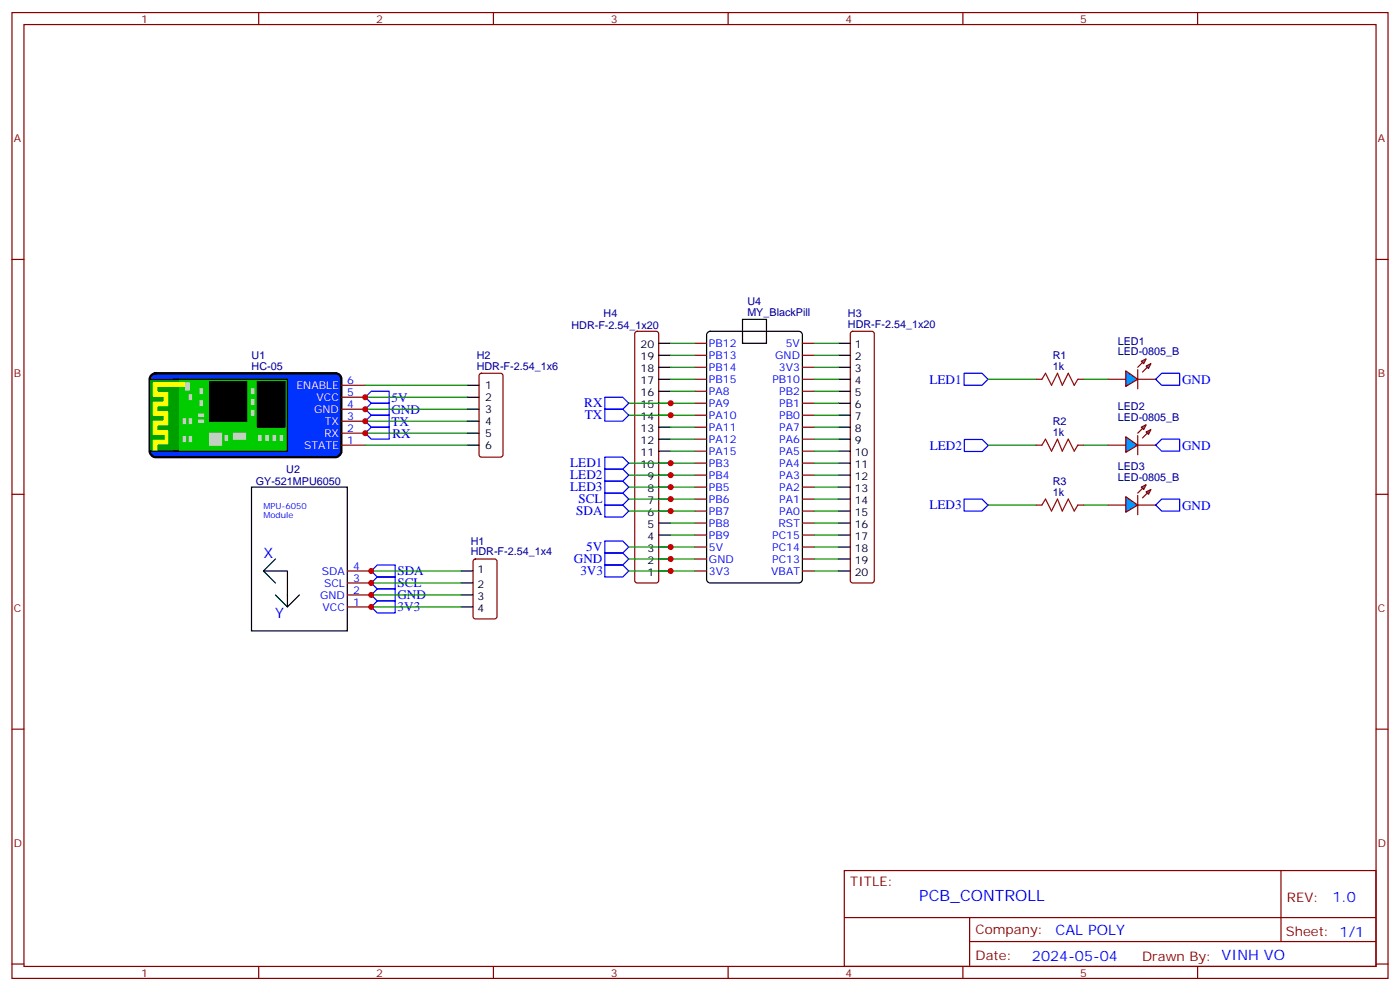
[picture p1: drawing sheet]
<svg xmlns="http://www.w3.org/2000/svg" width="412mm" height="292mm" viewBox="0 0 412 292" stroke-linecap="round" stroke-linejoin="round" font-family="sans-serif">
<g fill="none" stroke="#870000" stroke-width=".35">
<path d="M3.5 3.7h405.4v284.3h-405.4zM7.1 7.2h398.2v277.3h-398.2zM76.2 3.7v3.5M145.3 3.7v3.5M214.5 3.7v3.5M283.6 3.7v3.5M352.8 3.7v3.5M3.5 76.4h3.6M405.3 76.4h3.6M3.5 145.5h3.6M405.3 145.5h3.6M3.5 214.7h3.6"/>
<path d="M405.3 214.7h3.6M248.7 256.3h156.6v28.2h-156.6zM377.3 256.3v20.9M248.7 270.1h156.5M285.6 277.2h119.6M285.6 270.1v14.2M3.5 283.8h3.6M76.2 284.5v3.5M145.3 284.5v3.5M214.5 284.5v3.5M283.6 284.5v3.5M352.8 284.5v3.5"/>
<path d="M405.3 283.8h3.6"/>
</g>
<path d="M44.7 110.4l1.2-.5h52.9a1.76 1.76 0 0 1 1.7 1.8v21.1a1.89 1.89 0 0 1-1.7 1.8h-52.9a1.89 1.89 0 0 1-1.8-1.8v-21.1z" fill="#03f" stroke="#000" stroke-width=".71"/>
<path d="M100.5 113.4h7.1M100.5 116.9h7.1M100.5 120.5h7.1M100.5 124h7.1M100.5 127.5h7.1M100.5 131.1h7.1" fill="none" stroke="#870000" stroke-width=".35"/>
<path d="M44.1 111.7h40.6v21.1h-40.6z" fill="#090" stroke="#000" stroke-width=".35"/>
<path d="M52.9 111.7h31.8v21.1h-31.8z" fill="#0c0" stroke="#0c0" stroke-width=".35"/>
<g fill="#ccc" stroke="#ccc" stroke-width=".35">
<path d="M58.9 114.5h.7v1.4h-.7z"/>
<path d="M58.9 118h.7v1.4h-.7z"/>
<path d="M58.6 121.9h1.4v.7h-1.4z"/>
<path d="M58.6 123.6h1.4v.8h-1.4z"/>
<path d="M54.7 112.7h1v2.1h-1z"/>
<path d="M55.7 116.2h.7v1.5h-.7z"/>
<path d="M55.7 123.3h.7v1.4h-.7z"/>
<path d="M54 123.3h.7v1.4h-.7z"/>
<path d="M55.7 128.6h.7v1.4h-.7z"/>
<path d="M54 128.6h.7v1.4h-.7z"/>
<path d="M61.7 127.5h3.6v3.6h-3.6z"/>
<path d="M66.3 128.2h.7v1.4h-.7z"/>
<path d="M68.8 127.5h3.5v1.8h-3.5z"/>
<path d="M76.2 128.2h.7v1.4h-.7z"/>
<path d="M78.3 128.2h.7v1.4h-.7z"/>
<path d="M80.4 128.2h.7v1.4h-.7z"/>
<path d="M82.5 128.2h.8v1.4h-.8z"/>
<path d="M74.1 114.5h.7v1.4h-.7z"/>
<path d="M74.1 117.7h.7v1.4h-.7z"/>
<path d="M74.1 120.8h.7v1.4h-.7z"/>
</g>
<path d="M61.7 112.4h11v11.6h-11zM75.8 112.4h8.2v13.4h-8.2z" fill="#000" stroke="#000" stroke-width=".35"/>
<path d="M45.2 112.7h9.1v1.1h-8.1v1.7h3.2v3.9h-3.2v1.8h3.2v3.9h-3.2v1.7h3.2v3.9h-3.2v1.8h-1v-2.9h3.5v-1.7h-3.5v-3.9h3.1v-1.8h-3.1v-3.8h3.1v-1.8h-3.1z" fill="#ff0" stroke="#ff0" stroke-width=".35"/>
<g fill="none" stroke="#000" stroke-width=".35">
<path d="M208.4 98l.8-.5h26.1l.6 .2 .4 .6 .1 72.3-.3 .6-.5 .4h-26.4l-.6-.2-.4-.5-.1-72.3zM218.7 94h7.1v7.1h-7.1zM51.2 111.7h33.5v21.1h-33.5M137.6 113.4h3.5M137.6 116.9h3.5M194 101.1h3.6M194 104.6h3.6M194 108.1h3.6M194 111.7h3.6M194 115.2h3.6M194 118.7h3.6M246.9 101.1h3.6"/>
<path d="M246.9 104.6h3.6M246.9 108.1h3.6M246.9 111.7h3.6M246.9 115.2h3.6M246.9 118.7h3.6M137.6 120.5h3.5M137.6 124h3.5M137.6 127.5h3.5M137.6 131.1h3.5M194 122.2h3.6M194 125.8h3.6M194 129.3h3.6"/>
<path d="M194 132.8h3.6M194 136.3h3.6M194 139.9h3.6M246.9 122.2h3.6M246.9 125.8h3.6M246.9 129.3h3.6M246.9 132.8h3.6M246.9 136.3h3.6M246.9 139.9h3.6M74.1 143.4h28.2v42.3h-28.2zM194 143.4h3.6M194 146.9h3.6"/>
<path d="M194 150.5h3.6M194 154h3.6M194 157.5h3.6M246.9 143.4h3.6M246.9 146.9h3.6M246.9 150.5h3.6M246.9 154h3.6M246.9 157.5h3.6M77.6 168.1h7.1v10.6l3.5-3.5M77.6 168.1l3.5 3.5M81.1 175.2l3.6 3.5M81.1 164.6l-3.5 3.5"/>
<path d="M135.8 168.1h3.5M135.8 171.6h3.5M135.8 175.2h3.5M135.8 178.7h3.5M194 168.1h3.6M194 161h3.6M194 164.6h3.6M246.9 168.1h3.6M246.9 161h3.6M246.9 164.6h3.6"/>
</g>
<g fill="none" stroke="#870000" stroke-width=".35">
<path d="M187.2 97.7l.5-.2h5.6l.5 .2 .2 .5v72.7l-.2 .5-.5 .2h-5.6l-.5-.2-.2-.5v-72.7zM250.7 97.7l.5-.2h5.6l.5 .2 .2 .5v72.7l-.2 .5-.5 .2h-5.6l-.5-.2-.2-.5v-72.7zM141.3 110.1l.5-.2h5.7l.6 .4 .1 23.6-.5 .6-5.9 .1-.6-.5-.1-23.5zM204.6 101.1h3.5M204.6 104.6h3.5M204.6 108.1h3.5M204.6 111.7h3.5M204.6 115.2h3.5M204.6 118.7h3.5M236.4 101.1h3.5M236.4 104.6h3.5M236.4 108.1h3.5"/>
<path d="M236.4 111.7h3.5M236.4 115.2h3.5M236.4 118.7h3.5M204.6 122.2h3.5M204.6 125.8h3.5M204.6 129.3h3.5M204.6 132.8h3.5M204.6 136.3h3.5M204.6 139.9h3.5M236.4 122.2h3.5M236.4 125.8h3.5M236.4 129.3h3.5"/>
<path d="M236.4 132.8h3.5M236.4 136.3h3.5M236.4 139.9h3.5M204.6 143.4h3.5M204.6 146.9h3.5M204.6 150.5h3.5M204.6 154h3.5M204.6 157.5h3.5M236.4 143.4h3.5M236.4 146.9h3.5M236.4 150.5h3.5M236.4 154h3.5"/>
<path d="M236.4 157.5h3.5M102.3 168.1h7.1M102.3 171.6h7.1M102.3 175.2h7.1M102.3 178.7h7.1M139.6 164.8l.5-.2h5.6l.6 .4 .1 16.5-.5 .7h-5.8l-.7-.5-.1-16.4zM204.6 168.1h3.5M204.6 161h3.5M204.6 164.6h3.5M236.4 168.1h3.5M236.4 161h3.5M236.4 164.6h3.5"/>
</g>
<g fill="none" stroke="#00f" stroke-width=".35">
<path d="M107.6 116.9l1.8-1.7h5.3v3.5h-5.3zM178.2 116.9h5.2l1.8 1.8-1.8 1.8h-5.2zM107.6 127.5l1.8-1.7h5.3v3.5h-5.3zM107.6 124l1.8-1.8h5.3v3.6h-5.3zM107.6 120.5l1.8-1.8h5.3v3.5h-5.3zM178.2 120.5h5.2l1.8 1.7-1.8 1.8h-5.2zM178.2 159.3h5.2l1.8 1.7-1.8 1.8h-5.2zM178.2 148.7h5.2l1.8 1.8-1.8 1.7h-5.2zM178.2 145.2h5.2l1.8 1.7-1.8 1.8h-5.2zM109.4 178.7l1.7-1.8h5.3v3.5h-5.3zM109.4 175.2l1.7-1.8h5.3v3.5h-5.3zM109.4 171.6l1.7-1.7h5.3v3.5h-5.3z"/>
<path d="M109.4 168.1l1.7-1.8h5.3v3.6h-5.3zM178.2 162.8h5.2l1.8 1.8-1.8 1.7h-5.2zM178.2 166.3h5.2l1.8 1.8-1.8 1.8h-5.2z"/>
</g>
<g fill="none" stroke="#008700" stroke-width=".35">
<path d="M107.6 113.4h30M107.6 116.9h30M185.2 118.7h19.4M197.6 101.1h7M197.6 104.6h7M197.6 108.1h7M197.6 111.7h7M197.6 115.2h7M239.9 101.1h7M239.9 104.6h7M239.9 108.1h7M239.9 111.7h7"/>
<path d="M239.9 115.2h7M239.9 118.7h7M107.6 131.1h30M107.6 127.5h30M107.6 124h30M107.6 120.5h30M185.2 122.2h19.4M185.2 136.3h19.4M197.6 125.8h7M197.6 129.3h7M197.6 132.8h7M239.9 122.2h7"/>
<path d="M239.9 125.8h7M239.9 129.3h7M239.9 132.8h7M239.9 136.3h7M239.9 139.9h7M185.2 146.9h19.4M185.2 150.5h19.4M197.6 154h7M197.6 157.5h7M239.9 143.4h7M239.9 146.9h7M239.9 150.5h7"/>
<path d="M239.9 154h7M239.9 157.5h7M109.4 168.1h26.4M109.4 171.6h26.4M109.4 175.2h26.4M109.4 178.7h26.4M185.2 161h19.4M185.2 164.6h19.4M185.2 168.1h19.4M239.9 168.1h7M239.9 161h7M239.9 164.6h7"/>
</g>
<path d="M331.6 109.2l3.5 2.5-3.5 2.1z" fill="#09f" stroke="#870000" stroke-width=".35"/>
<path d="M335.1 108.8v5.7z" fill="#f00" stroke="#870000" stroke-width=".35"/>
<g fill="#870000" stroke="#870000" stroke-width=".35">
<path d="M336.5 106.7l-1.4 1.4z"/>
<path d="M336.5 109.5l1.5-1.4z"/>
</g>
<g fill="#09f" stroke="#870000" stroke-width=".35">
<path d="M336.2 106.4l1.4-.7-.7 1.4z"/>
<path d="M337.6 107.8l1.4-.7-.7 1.4z"/>
</g>
<path d="M326.3 111.7h5.3M335.1 111.7h5.3" fill="none" stroke="#870000" stroke-width=".35"/>
<path d="M331.6 128.6l3.5 2.5-3.5 2.1z" fill="#09f" stroke="#870000" stroke-width=".35"/>
<path d="M335.1 128.2v5.7z" fill="#f00" stroke="#870000" stroke-width=".35"/>
<g fill="#870000" stroke="#870000" stroke-width=".35">
<path d="M335.1 127.5l1.4-1.4z"/>
<path d="M336.5 128.9l1.5-1.4z"/>
</g>
<g fill="#09f" stroke="#870000" stroke-width=".35">
<path d="M336.2 125.8l1.4-.7-.7 1.4z"/>
<path d="M337.6 127.2l1.4-.7-.7 1.4z"/>
</g>
<path d="M326.3 131.1h5.3M335.1 131.1h5.3" fill="none" stroke="#870000" stroke-width=".35"/>
<path d="M331.6 146.2l3.5 2.5-3.5 2.1z" fill="#09f" stroke="#870000" stroke-width=".35"/>
<path d="M335.1 145.9v5.6z" fill="#f00" stroke="#870000" stroke-width=".35"/>
<g fill="#870000" stroke="#870000" stroke-width=".35">
<path d="M335.1 145.2l1.4-1.4z"/>
<path d="M336.5 146.6l1.5-1.4z"/>
</g>
<g fill="#09f" stroke="#870000" stroke-width=".35">
<path d="M336.2 143.4l1.4-.7-.7 1.4z"/>
<path d="M337.6 144.8l1.4-.7-.7 1.4z"/>
</g>
<path d="M305.2 111.7h1.7M317.5 111.7h1.8M305.2 131.1h1.7M317.5 131.1h1.8M305.2 148.7h1.7M317.5 148.7h1.8M326.3 148.7h5.3M335.1 148.7h5.3" fill="none" stroke="#870000" stroke-width=".35"/>
<path d="M306.9 111.7l1.1-1.8 1.7 3.5 1.8-3.5 1.4 3.5 1.8-3.5 1.7 3.5 1.1-1.7M306.9 131.1l1.1-1.8 1.7 3.5 1.8-3.5 1.4 3.5 1.8-3.5 1.7 3.5 1.1-1.7M306.9 148.7l1.1-1.8 1.7 3.6 1.8-3.6 1.4 3.6 1.8-3.6 1.7 3.6 1.1-1.8" fill="none" stroke="#a10000" stroke-width=".35"/>
<path d="M291 111.7h14.2M319.3 111.7h7M185.2 139.9h19.4M291 131.1h14.2M319.3 131.1h7M185.2 143.4h19.4M291 148.7h14.2M319.3 148.7h7" fill="none" stroke="#008700" stroke-width=".35"/>
<path d="M284 109.9h5.3l1.7 1.8-1.7 1.7h-5.3zM342.2 109.9h5.3v3.5h-5.3l-1.8-1.7zM178.2 138.1h5.2l1.8 1.8-1.8 1.7h-5.2zM178.2 134.6h5.2l1.8 1.7-1.8 1.8h-5.2zM284.1 129.4h5.3l1.7 1.7-1.7 1.8h-5.3zM340.4 131.1l1.8-1.8h5.3v3.5h-5.3zM178.2 141.6h5.2l1.8 1.8-1.8 1.8h-5.2zM284 146.9h5.3l1.7 1.8-1.7 1.8h-5.3zM340.4 148.7l1.8-1.8h5.3v3.6h-5.3z" fill="none" stroke="#00f" stroke-width=".35"/>
<g fill="#c00">
<circle cx="107.6" cy="127.5" r=".88"/>
<circle cx="107.6" cy="124" r=".88"/>
<circle cx="107.6" cy="120.5" r=".88"/>
<circle cx="107.6" cy="116.9" r=".88"/>
<circle cx="109.4" cy="168.1" r=".88"/>
<circle cx="109.4" cy="171.6" r=".88"/>
<circle cx="109.4" cy="175.2" r=".88"/>
<circle cx="109.4" cy="178.7" r=".88"/>
<circle cx="197.6" cy="118.7" r=".88"/>
<circle cx="197.6" cy="122.2" r=".88"/>
<circle cx="197.6" cy="146.9" r=".88"/>
<circle cx="197.6" cy="150.5" r=".88"/>
<circle cx="197.6" cy="161" r=".88"/>
<circle cx="197.6" cy="164.6" r=".88"/>
<circle cx="197.6" cy="168.1" r=".88"/>
<circle cx="197.6" cy="136.3" r=".88"/>
<circle cx="197.6" cy="139.9" r=".88"/>
<circle cx="197.6" cy="143.4" r=".88"/>
</g>
<text font-size="4.6" fill="#00f" x="270.8" y="265.3">PCB_CONTROLL</text>
<g font-size="4.2" fill="#00f">
<text x="77.6" y="164.4">X</text>
<text x="81.1" y="182">Y</text>
<text x="392.5" y="265.6">1.0</text>
<text x="310.9" y="275.1">CAL POLY</text>
<text x="304" y="282.9">2024-05-04</text>
</g>
<g font-size="3.9" fill="#00f">
<text x="273.8" y="112.9">LED1</text>
<text x="348.2" y="113">GND</text>
<text x="115.3" y="118.2">5V</text>
<text x="172.1" y="120">RX</text>
<text x="115.3" y="121.7">GND</text>
<text x="115.3" y="125.3">TX</text>
<text x="172.3" y="123.5">TX</text>
<text x="115.6" y="128.9">RX</text>
<text x="168" y="137.6">LED1</text>
<text x="273.9" y="132.4">LED2</text>
<text x="348.2" y="132.4">GND</text>
<text x="168" y="141.1">LED2</text>
<text x="168" y="144.6">LED3</text>
<text x="170.4" y="148.2">SCL</text>
<text x="273.8" y="149.9">LED3</text>
<text x="169.7" y="151.7">SDA</text>
<text x="348.2" y="150">GND</text>
<text x="169.1" y="165.8">GND</text>
<text x="172.7" y="162.3">5V</text>
<text x="117.1" y="169.4">SDA</text>
<text x="117.1" y="172.9">SCL</text>
<text x="171" y="169.4">3V3</text>
<text x="117.1" y="176.4">GND</text>
<text x="117.1" y="180">3V3</text>
</g>
<g font-size="3.9" fill="#800">
<text x="250.5" y="260.9">TITLE:</text>
<text x="379.1" y="265.6">REV:</text>
<text x="287.4" y="275.1">Company:</text>
<text x="378.7" y="275.7">Sheet: 1/1</text>
<text x="287.4" y="282.8">Date:</text>
<text x="336.4" y="282.8">Drawn By: VINH VO</text>
</g>
<g font-size="3.2" fill="#800">
<text x="41.6" y="6.7">1</text>
<text x="110.8" y="6.7">2</text>
<text x="179.9" y="6.7">3</text>
<text x="249.1" y="6.7">4</text>
<text x="318.2" y="6.7">5</text>
<text x="4.1" y="41.8">A</text>
<text x="405.9" y="41.8">A</text>
<text x="4.1" y="110.9">B</text>
<text x="405.9" y="110.9">B</text>
<text x="4.1" y="180.1">C</text>
<text x="405.9" y="180.1">C</text>
<text x="4.1" y="249.2">D</text>
<text x="405.9" y="249.2">D</text>
<text x="41.6" y="287.5">1</text>
<text x="110.8" y="287.5">2</text>
<text x="179.9" y="287.5">3</text>
<text x="249.1" y="287.5">4</text>
<text x="318.2" y="287.5">5</text>
</g>
<g font-size="3.2" fill="#000080">
<text x="220.1" y="89.8">U4</text>
<text x="177.8" y="93.4">H4</text>
<text x="220.1" y="93">MY_BlackPill</text>
<text x="249.8" y="93.3">H3</text>
<text x="168.3" y="97">HDR-F-2.54_1x20</text>
<text x="249.8" y="96.5">HDR-F-2.54_1x20</text>
<text x="329.3" y="101.4">LED1</text>
<text x="74.1" y="105.6">U1</text>
<text x="140.4" y="105.7">H2</text>
<text x="310.1" y="105.7">R1</text>
<text x="329.3" y="104.6">LED-0805_B</text>
<text x="74.1" y="108.8">HC-05</text>
<text x="140.4" y="108.8">HDR-F-2.54_1x6</text>
<text x="310.1" y="108.8">1k</text>
<text x="310.1" y="125.1">R2</text>
<text x="329.3" y="124">LED-0805_B</text>
<text x="329.3" y="120.8">LED2</text>
<text x="310.1" y="128.2">1k</text>
<text x="75.4" y="142.8">GY-521MPU6050</text>
<text x="84.3" y="139.3">U2</text>
<text x="310.1" y="142.7">R3</text>
<text x="329.3" y="141.6">LED-0805_B</text>
<text x="329.3" y="138.5">LED3</text>
<text x="310.1" y="145.9">1k</text>
<text x="138.7" y="160.3">H1</text>
<text x="138.7" y="163.5">HDR-F-2.54_1x4</text>
</g>
<g font-size="3.2">
<text x="188.7" y="106">19</text>
<text x="188.7" y="102.5">20</text>
<text x="251.8" y="102.5">1</text>
<text x="251.8" y="106">2</text>
<text x="188.7" y="113.1">17</text>
<text x="188.7" y="109.5">18</text>
<text x="251.8" y="109.5">3</text>
<text x="251.8" y="113.1">4</text>
<text x="142.9" y="114.5">1</text>
<text x="142.9" y="118">2</text>
<text x="188.7" y="116.6">16</text>
<text x="251.8" y="116.6">5</text>
<text x="142.9" y="121.5">3</text>
<text x="142.9" y="125.1">4</text>
<text x="188.7" y="123.6">14</text>
<text x="188.7" y="120.1">15</text>
<text x="251.8" y="120.1">6</text>
<text x="251.8" y="123.6">7</text>
<text x="142.9" y="128.6">5</text>
<text x="188.7" y="130.7">12</text>
<text x="188.7" y="127.2">13</text>
<text x="251.8" y="127.2">8</text>
<text x="251.8" y="130.7">9</text>
<text x="142.9" y="132.1">6</text>
<text x="188.7" y="137.8">10</text>
<text x="188.7" y="134.2">11</text>
<text x="251.8" y="134.2">10</text>
<text x="251.8" y="137.8">11</text>
<text x="190.7" y="141.3">9</text>
<text x="251.8" y="141.3">12</text>
<text x="190.7" y="148.3">7</text>
<text x="190.7" y="144.8">8</text>
<text x="251.8" y="144.8">13</text>
<text x="251.8" y="148.3">14</text>
<text x="190.7" y="155.4">5</text>
<text x="190.7" y="151.9">6</text>
<text x="251.8" y="151.9">15</text>
<text x="251.8" y="155.4">16</text>
<text x="190.7" y="158.9">4</text>
<text x="251.8" y="158.9">17</text>
<text x="190.7" y="166">2</text>
<text x="190.7" y="162.5">3</text>
<text x="251.8" y="162.5">18</text>
<text x="251.8" y="166">19</text>
<text x="140.7" y="168.8">1</text>
<text x="140.7" y="173">2</text>
<text x="190.7" y="169.5">1</text>
<text x="251.8" y="169.5">20</text>
<text x="140.7" y="176.6">3</text>
<text x="140.7" y="180.1">4</text>
</g>
<g font-size="3.2" fill="#00f">
<text x="208.8" y="102.1">PB12</text>
<text x="208.8" y="105.7">PB13</text>
<text x="228.4" y="105.7">GND</text>
<text x="231.5" y="102.1">5V</text>
<text x="102.3" y="113.1">6</text>
<text x="208.8" y="109.2">PB14</text>
<text x="208.8" y="112.7">PB15</text>
<text x="227.5" y="112.7">PB10</text>
<text x="229.5" y="109.2">3V3</text>
<text x="102.3" y="116.6">5</text>
<text x="208.8" y="116.2">PA8</text>
<text x="208.8" y="119.8">PA9</text>
<text x="229.5" y="116.2">PB2</text>
<text x="229.5" y="119.8">PB1</text>
<text x="102.3" y="120.1">4</text>
<text x="102.3" y="123.6">3</text>
<text x="208.8" y="123.3">PA10</text>
<text x="229.5" y="123.3">PB0</text>
<text x="102.3" y="127.2">2</text>
<text x="102.3" y="130.7">1</text>
<text x="208.8" y="126.8">PA11</text>
<text x="208.8" y="130.4">PA12</text>
<text x="229.6" y="126.8">PA7</text>
<text x="229.6" y="130.4">PA6</text>
<text x="208.8" y="133.9">PA15</text>
<text x="208.8" y="137.4">PB3</text>
<text x="229.6" y="133.9">PA5</text>
<text x="229.6" y="137.4">PA4</text>
<text x="208.8" y="140.9">PB4</text>
<text x="229.6" y="140.9">PA3</text>
<text x="208.8" y="144.5">PB5</text>
<text x="208.8" y="148">PB6</text>
<text x="229.6" y="144.5">PA2</text>
<text x="229.6" y="148">PA1</text>
<text x="208.8" y="151.5">PB7</text>
<text x="208.8" y="155">PB8</text>
<text x="229.3" y="155">RST</text>
<text x="229.6" y="151.5">PA0</text>
<text x="208.8" y="158.6">PB9</text>
<text x="227.5" y="158.6">PC15</text>
<text x="104.1" y="167.7">4</text>
<text x="208.8" y="162.1">5V</text>
<text x="208.8" y="165.6">GND</text>
<text x="227.5" y="162.1">PC14</text>
<text x="227.5" y="165.6">PC13</text>
<text x="94.8" y="169.2">SDA</text>
<text x="95.5" y="172.7">SCL</text>
<text x="104.1" y="171.3">3</text>
<text x="208.8" y="169.2">3V3</text>
<text x="227.2" y="169.2">VBAT</text>
<text x="94.3" y="176.2">GND</text>
<text x="95" y="179.7">VCC</text>
<text x="104.1" y="174.8">2</text>
<text x="104.1" y="178.3">1</text>
</g>
<g font-size="3.2" fill="#fff">
<text x="87.3" y="114.5">ENABLE</text>
<text x="93.2" y="118">VCC</text>
<text x="92.6" y="121.5">GND</text>
<text x="95.7" y="125.1">TX</text>
<text x="95.5" y="128.6">RX</text>
<text x="89.6" y="132.1">STATE</text>
</g>
<g font-size="2.5" fill="#00f">
<text x="77.6" y="150">MPU-6050</text>
<text x="77.6" y="152.5">Module</text>
</g>
</svg>
